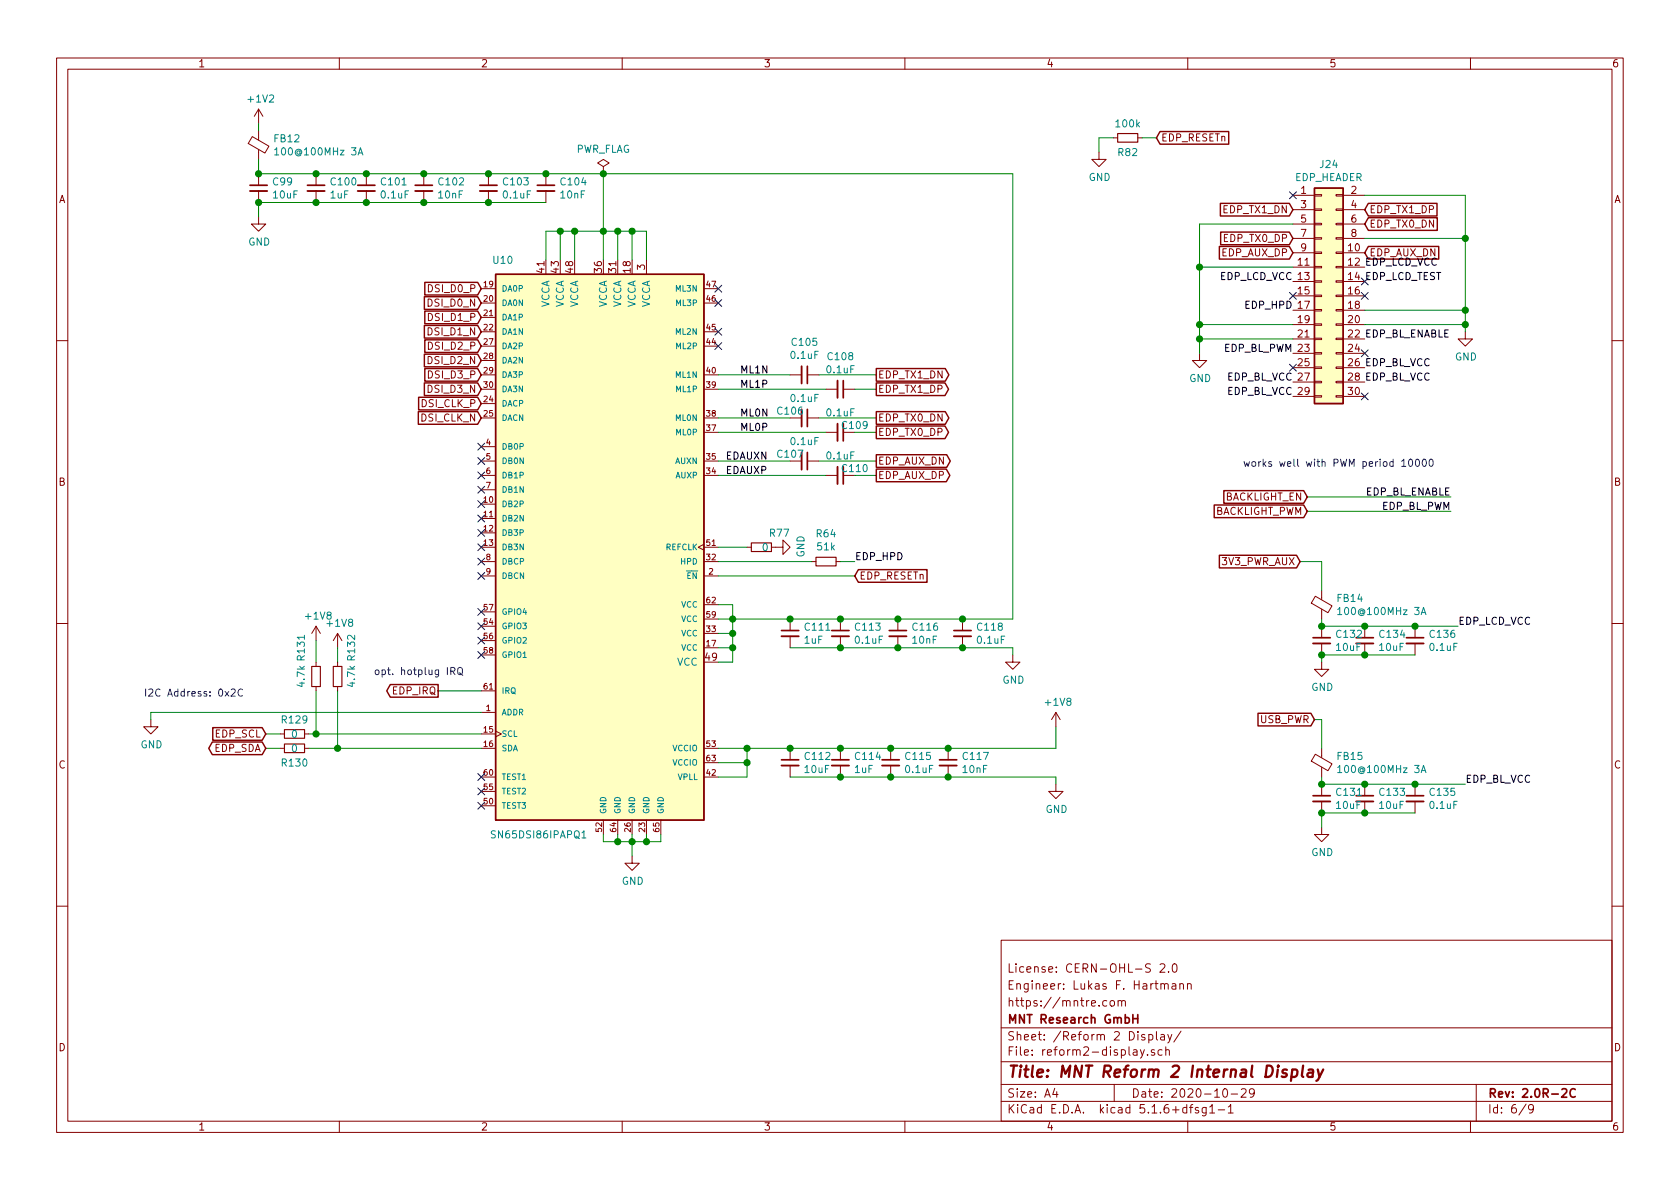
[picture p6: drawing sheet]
<svg xmlns="http://www.w3.org/2000/svg" width="297mm" height="210mm" viewBox="0 0 297 210" stroke-linecap="round" stroke-linejoin="round" font-family="sans-serif">
<g fill="none" stroke="#840000" stroke-width=".18">
<path d="M10 10.3h277v189.9h-277zM12 12.2h273v186.1h-273zM45.7 19.3l-.7 1.3M45.7 19.3v2.5M45.7 19.3l.8 1.3M60 10.3v1.9M110 10.3v1.9M160 10.3v1.9M210 10.3v1.9M260 10.3v1.9M44.6 24.1l2.9 1.8-.7 1.2-2.9-1.7zM45.7 38.3v1.3h1.3l-1.3 1.3-1.3-1.3h1.3"/>
<path d="M45.7 23.1v1.7M45.7 26.4v1.8M45.7 30.7v2.1M45.7 33.8v2M55.9 30.7v2.1M55.9 33.8v2M64.8 30.7v2.1M64.8 33.8v2M74.9 30.7v2.1M74.9 33.8v2M86.4 30.7v2.1M86.4 33.8v2"/>
<path d="M96.5 30.7v2.1M96.5 33.8v2M106.7 29.5l1-.7-1-.6-1 .6 1 .7v1.2M106.7 30.7h.1M194.3 26.9v1.3h1.3l-1.3 1.3-1.3-1.3h1.3M196.8 24.4h.8M201.2 24.4h.7M228.6 34.5h3.8M228.6 37.1h3.8M228.6 39.6h3.8M232.4 39.5h1.3v.2h-1.3zM232.4 37h1.3v.2h-1.3z"/>
<path d="M232.4 34.4h1.3v.3h-1.3zM236.2 39.5h1.3v.2h-1.3zM236.2 37h1.3v.2h-1.3zM236.2 34.4h1.3v.3h-1.3zM237.5 34.5h3.8M237.5 37.1h3.8M237.5 39.6h3.8M85.1 51h2.5M85.1 53.6h2.5M85.1 56.1h2.5M85.1 58.7h2.5M114.3 46v2.5"/>
<path d="M124.5 51h2.5M124.5 53.6h2.5M124.5 58.7h2.5M228.6 44.7h3.8M228.6 47.2h3.8M228.6 49.8h3.8M228.6 52.3h3.8M228.6 54.9h3.8M228.6 57.4h3.8M228.6 59.9h3.8M228.6 42.2h3.8M232.4 57.3h1.3v.2h-1.3z"/>
<path d="M232.4 59.8h1.3v.3h-1.3zM232.4 54.7h1.3v.3h-1.3zM232.4 49.7h1.3v.2h-1.3zM232.4 47.1h1.3v.3h-1.3zM232.4 44.6h1.3v.2h-1.3zM232.4 42h1.3v.3h-1.3zM232.4 52.2h1.3v.2h-1.3zM236.2 57.3h1.3v.2h-1.3zM236.2 59.8h1.3v.3h-1.3zM236.2 54.7h1.3v.3h-1.3zM236.2 49.7h1.3v.2h-1.3zM236.2 47.1h1.3v.3h-1.3z"/>
<path d="M236.2 44.6h1.3v.2h-1.3zM236.2 42h1.3v.3h-1.3zM236.2 52.2h1.3v.2h-1.3zM237.5 44.7h3.8M237.5 47.2h3.8M237.5 49.8h3.8M237.5 52.3h3.8M237.5 54.9h3.8M237.5 57.4h3.8M237.5 59.9h3.8M237.5 42.2h3.8M259.1 58.7v1.2h1.2l-1.2 1.3-1.3-1.3h1.3"/>
<path d="M10 60.2h2M85.1 73.9h2.5M85.1 71.4h2.5M85.1 61.2h2.5M85.1 63.7h2.5M85.1 66.3h2.5M85.1 68.8h2.5M85.1 79h2.5M124.5 76.4h2.5M124.5 73.9h2.5M124.5 61.2h2.5M124.5 66.3h2.5"/>
<path d="M124.5 68.8h2.5M139.7 66.3h2M142.7 73.9h2.1M142.7 66.3h2.1M146 76.4h2.1M146 68.8h2.1M149.1 68.8h2M212.1 62.5v1.2h1.3l-1.3 1.3-1.3-1.3h1.3M228.6 62.5h3.8M228.6 65h3.8M228.6 67.6h3.8M228.6 70.1h3.8"/>
<path d="M232.4 62.4h1.3v.2h-1.3zM232.4 64.9h1.3v.2h-1.3zM232.4 67.4h1.3v.3h-1.3zM232.4 70h1.3v.2h-1.3zM236.2 62.4h1.3v.2h-1.3zM236.2 64.9h1.3v.2h-1.3zM236.2 67.4h1.3v.3h-1.3zM236.2 70h1.3v.2h-1.3zM237.5 62.5h3.8M237.5 65h3.8M237.5 67.6h3.8M237.5 70.1h3.8"/>
<path d="M285 60.2h2M85.1 84.1h2.5M85.1 99.3h2.5M85.1 89.1h2.5M85.1 91.7h2.5M85.1 94.2h2.5M85.1 96.8h2.5M85.1 81.5h2.5M85.1 86.6h2.5M124.5 96.3l-1.1 .5 1.1 .5M124.5 84.1h2.5M124.5 99.3h2.5"/>
<path d="M124.5 96.8h2.5M124.5 81.5h2.5M132.1 96.8h.7M136.4 96.8h2v-1.3l1.3 1.3-1.3 1.2v-1.2M142.7 81.5h2.1M143.5 99.3h.8M146 84.1h2.1M147.8 99.3h.8M10 110.3h2M55.9 110.7v2.6M55.9 117.1v.8M55.9 110.7l-.8 1.3"/>
<path d="M55.9 110.7l.7 1.3M59.7 112v2.5M59.7 117.1v.8M59.7 112l-.8 1.3M59.7 112l.8 1.3M85.1 101.8h2.5M85.1 110.7h2.5M85.1 113.3h2.5M85.1 108.2h2.5M85.1 115.8h2.5M124.5 114.5h2.5M124.5 101.8h2.5"/>
<path d="M124.5 112h2.5M124.5 109.5h2.5M124.5 106.9h2.5M139.7 109.5v2M139.7 112.5v2M148.6 109.5v2M148.6 112.5v2M158.7 109.5v2M158.7 112.5v2M170.2 109.5v2M170.2 112.5v2M179.1 115.8v1.3h1.2l-1.2 1.3-1.3-1.3h1.3"/>
<path d="M232.6 105.4l2.9 1.7-.7 1.3-2.9-1.8zM233.7 117.1v1.3h1.2l-1.2 1.2-1.3-1.2h1.3M233.7 104.4v1.6M233.7 107.7v1.8M233.7 110.7v2.1M233.7 113.8v2M241.3 110.7v2.1M241.3 113.8v2M250.2 110.7v2.1M250.2 113.8v2M285 110.3h2M26.7 127.2v1.3h1.2l-1.2 1.3-1.3-1.3h1.3"/>
<path d="M49.5 132.3h.8M49.5 129.8h.8M53.8 132.3h.8M53.8 129.8h.8M55.9 121.4v.8M59.7 121.4v.8M85.1 132.3h2.5M85.1 129.8h2.5M85.1 126h2.5M85.1 137.4h2.5M85.1 139.9h2.5M85.1 122.2h2.5"/>
<path d="M87.6 129.3l1 .5-1 .5M124.5 132.3h2.5M124.5 137.4h2.5M124.5 134.9h2.5M139.7 132.3v2.1M139.7 135.4v2M148.6 132.3v2.1M148.6 135.4v2M157.5 132.3v2.1M157.5 135.4v2M167.6 132.3v2.1M167.6 135.4v2"/>
<path d="M186.7 138.7v1.2h1.3l-1.3 1.3-1.3-1.3h1.3M186.7 126l-.8 1.2M186.7 126v2.5M186.7 126l.8 1.2M232.6 133.4l2.9 1.7-.7 1.2-2.9-1.7zM233.7 132.3v1.7M233.7 135.7v1.7M233.7 138.7v2M241.3 138.7v2M250.2 138.7v2M85.1 142.5h2.5M106.7 145v2.6"/>
<path d="M109.2 145v2.6M111.8 151.4v1.2h1.2l-1.2 1.3-1.3-1.3h1.3M111.8 145v2.6M114.3 145v2.6M116.8 145v2.6M233.7 146.3v1.3h1.2l-1.2 1.2-1.3-1.2h1.3M233.7 141.7v2.1M241.3 141.7v2.1M250.2 141.7v2.1M10 160.2h2M177 166.3h108v32h-108zM195.7 177l-.4-.1-.3 .3v.6l.3 .1 .4-.1"/>
<path d="M196.3 177.1l.2-.2 .5 .2v.7l-.2 .1-.5-.1zM197.7 177.1l.2-.2 .4 .1v.9M197.7 176.9v1M198.3 177.1a.36 .36 0 0 1 .4-.2 .36 .36 0 0 1 .3 .2v.8M205.1 170.6l.2-.2h.4l.3 .5-.9 1h.9M205.3 174.1l.2-.2 .3 .1 .1 .9M205.9 174.1a.36 .36 0 0 1 .3-.2 .36 .36 0 0 1 .4 .2v.8M206.6 171.8v.1M207.3 174h.5l.1 .9M207.5 170.5l.2-.1a.94 .94 0 0 1 0 1.5h-.1a1 1 0 0 1-.1-1.4zM207.9 174.3l-.5 .1a.29 .29 0 0 0-.2 .2 .29 .29 0 0 0 .2 .3l.5-.1M208.6 174.1l.2-.2 .4 .1v.9"/>
<path d="M208.6 173.9v1M210 174.1v-.1a.37 .37 0 0 1 .6 .1v.8M210 173.9v1M285 160.2h2M60 198.3v1.9M110 198.3v1.9M160 198.3v1.9M177 194.8h108M177 191.8h108M177 187.8h108M177 181.8h108M186.5 192.5l-.4 1h1"/>
<path d="M186.8 193v1M197 191.8v3M201.6 185.6l.4 1M202.3 185.6l-.5 1.4-.2 .1M202.9 186.5v.1M203.1 183l.5-.1 .2 .3v.6l-.2 .1-.5-.1M203.1 182.9v1.5M204.1 185.7l-.3-.1-.2 .2v.2l.5 .2v.3h-.5M204.5 182.4v1.3l.2 .2M205.3 183h.5l.1 .9M205.5 185.7l-.4-.1-.4 .3 .1 .6 .3 .1 .4-.1M205.9 183.3l-.5 .1-.2 .2 .2 .3 .5-.1"/>
<path d="M206.1 185.7l.2-.1 .4 .1 .1 .9M206.1 185.1v1.5M206.5 182.9l.3 1M207.2 182.9l-.5 1.4-.2 .1M208.8 182.3l-1.3 2M210 198.3v1.9M210.3 195.8h.6M210.9 195.3l-.4 .2v1.3M211.9 195.9l-.4-.1-.2 .2 .1 .3 .5 .1v.3h-.6M213.3 195.8v1.2l-.3 .3h-.4M213.3 195.9l-.5-.1-.3 .3 .1 .6 .2 .1 .5-.1M213.9 195.8l.4-.5v1.5"/>
<path d="M213.9 196.8h.9M215.4 196.3h1.1M216.3 192.7l.4-.2a.94 .94 0 0 1 0 1.5 .79 .79 0 0 1-.4-1.3zM217.2 195.8l.4-.5v1.5M217.2 196.8h.8M217.7 193.5h1.1M219.5 192.7l.2-.2h.3l.3 .2v.3v.2l-.9 .8h.9M221.8 193.2l-.3 .3h-.3l-.3-.3v-.4l.2-.2 .4-.1 .2 .2a1.13 1.13 0 0 1-.2 1.2l-.4 .1M260 198.3v1.9M261 191.8v6.5M269.8 195.2l-1.2 2M271.1 196l-.3 .3-.4-.1-.1-.2v-.4l.1-.2 .4-.1 .2 .2a1.19 1.19 0 0 1-.2 1.2l-.4 .1"/>
</g>
<g fill="none" stroke="#840000" stroke-width=".3">
<path d="M44.2 32.8h3M54.4 32.8h3M63.2 32.8h3.1M73.4 32.8h3.1M84.8 32.8h3.1M95 32.8h3M142.7 64.8v3M142.7 72.4v3M149.1 67.3v3.1M149.1 74.9v3.1M142.7 80v3.1M149.1 82.5v3.1"/>
<path d="M138.2 111.5h3M147.1 111.5h3M157.2 111.5h3.1M168.7 111.5h3M232.2 112.8h3M239.8 112.8h3M248.7 112.8h3M138.2 134.4h3M147.1 134.4h3M156 134.4h3M166.1 134.4h3.1M232.2 140.7h3"/>
<path d="M239.8 140.7h3M248.7 140.7h3M200.3 179.4v1.5M201.2 179.4v1.5M200.3 180.1h.9M276.2 192.7l.2-.2h.3l.3 .2v.3v.2l-.9 .8h.9M278.5 192.7a.59 .59 0 0 0-.7 0 .59 .59 0 0 0-.2 .7 .56 .56 0 0 0 .3 .6 .56 .56 0 0 0 .6-.1"/>
</g>
<path d="M227.5 189.2a.49 .49 0 0 0-.8 .3l.1 .2 .5 .1 .2 .3-.3 .3-.6-.1M228.5 189.2h.8l.1 .3-.1 .6a.66 .66 0 0 1-1 .2M228.5 189.1l-.3 2M230.4 188.4l-.2 1.8 .2 .2M231.4 189.2h.7v1.2M232.2 189.6l-.7 .1a.4 .4 0 0 0-.3 .3 .4 .4 0 0 0 .2 .4l.7-.1M233 189.1l.3 1.3M234 189.1l-1 1.8-.3 .2" fill="none" stroke="#840000" stroke-width=".41"/>
<path d="M197.6 23.6h3.6v1.5h-3.6zM132.8 96h3.6v1.5h-3.6zM144.3 98.5h3.5v1.6h-3.5zM55.1 117.9h1.5v3.5h-1.5zM58.9 117.9h1.6v3.5h-1.6zM50.3 131.6h3.5v1.5h-3.5zM50.3 129h3.5v1.6h-3.5z" fill="none" stroke="#840000" stroke-width=".2"/>
<g fill="none" stroke="#840000" stroke-width=".33">
<path d="M44.2 33.8h3M54.4 33.8h3M63.2 33.8h3.1M73.4 33.8h3.1M84.8 33.8h3.1M95 33.8h3M141.7 64.8v3M141.7 72.4v3M148.1 67.3v3.1M148.1 74.9v3.1M141.7 80v3.1M148.1 82.5v3.1"/>
<path d="M138.2 112.5h3M147.1 112.5h3M157.2 112.5h3.1M168.7 112.5h3M232.2 113.8h3M239.8 113.8h3M248.7 113.8h3M138.2 135.4h3M147.1 135.4h3M156 135.4h3M166.1 135.4h3.1M232.2 141.7h3"/>
<path d="M239.8 141.7h3M248.7 141.7h3"/>
</g>
<g fill="#ffffc2" stroke="#ffffc2" stroke-width=".18">
<path d="M232.4 33.3h5.1v38.1h-5.1z"/>
<path d="M87.6 48.5h36.9v96.5h-36.9z"/>
</g>
<g fill="none" stroke="#840000" stroke-width=".25">
<path d="M205.1 23.3h12.1v2.2h-12.1l-.6-1.1zM215.8 36h12.2l.6 1.1-.6 1.1h-12.2zM232.4 33.3h5.1v38.1h-5.1zM241.9 38.5h12.2v2.2h-12.2l-.6-1.1zM241.9 36h12.2v2.2h-12.2l-.6-1.1zM75 57.6h9.5l.6 1.1-.6 1.1h-9.5zM75 52.5h9.5l.6 1.1-.6 1.1h-9.5zM75.1 55h9.4l.6 1.1-.6 1.1h-9.4zM75.1 49.9h9.4l.6 1.1-.6 1.2h-9.4zM87.6 48.5h36.9v96.5h-36.9zM215.6 43.6h12.4l.6 1.1-.6 1.1h-12.4zM215.8 41h12.2l.6 1.2-.6 1.1h-12.2z"/>
<path d="M241.9 43.6h12.5v2.2h-12.5l-.6-1.1zM74 72.8h10.5l.6 1.1-.6 1.1h-10.5zM74 70.3h10.5l.6 1.1-.6 1.1h-10.5zM75 62.6h9.5l.6 1.1-.6 1.2h-9.5zM75 67.7h9.5l.6 1.1-.6 1.1h-9.5zM75.1 60.1h9.4l.6 1.1-.6 1.1h-9.4zM75.1 65.2h9.4l.6 1.1-.6 1.1h-9.4zM154.9 67.7h12.2l.6 1.1-.6 1.1h-12.2zM154.9 65.2h12.2l.7 1.1-.7 1.1h-12.2zM154.9 75.3h12.2l.6 1.1-.6 1.2h-12.2zM154.9 72.8h12.2l.7 1.1-.7 1.1h-12.2zM154.9 83h12.4l.6 1.1-.6 1.1h-12.4z"/>
<path d="M154.9 80.4h12.5l.6 1.1-.6 1.1h-12.5zM214.7 89.3h15.8l.6 1.1-.6 1.1h-15.8zM215.6 98.2h13.6l.7 1.1-.7 1.1h-13.6zM216.4 86.8h14.1l.6 1.1-.6 1.1h-14.1zM151.8 100.7h12.1v2.3h-12.1l-.7-1.2zM37.5 131.2h8.9l.6 1.1-.6 1.1h-8.9l-.6-1.1zM37.6 128.7h8.8l.6 1.1-.6 1.1h-8.8zM69 121.1h8.5v2.2h-8.5l-.6-1.1zM222.4 126.1h9.4l.6 1.1-.6 1.2h-9.4z"/>
</g>
<g fill="none" stroke="#008484" stroke-width=".18">
<path d="M48.6 26.5l.3-.4v1.3M48.6 27.4h.7M63.3 27.4l.4-1.3 .5 1.3M63.4 27h.6M236.5 107.8l.4-.4v1.3M236.5 108.7h.7M251.3 108.7l.4-1.3 .4 1.3M251.4 108.3h.6M236.5 135.7l.4-.3v1.2M236.5 136.6h.7M251.3 136.6l.4-1.2 .4 1.2M251.4 136.3h.6"/>
<path d="M102.9 148.2h.7"/>
</g>
<g fill="none" stroke="#008400" stroke-width=".18">
<path d="M45.7 21.8v1.3M45.7 28.2v2.5h133.4v78.8h-52.1M96.5 35.8h-50.8v2.5M106.7 30.7v15.3M196.8 24.4h-2.5v2.5M201.9 24.4h2.6M228.6 39.6h-16.5v22.9M241.3 34.5h17.8v24.2M96.5 46v-5.1h17.8v5.1M99.1 40.9v5.1M101.6 40.9v5.1M109.2 40.9v5.1"/>
<path d="M111.8 40.9v5.1M212.1 59.9h16.5M212.1 57.4h16.5M212.1 47.2h16.5M241.3 57.4h17.8M241.3 54.9h17.8M241.3 42.2h17.8M127 76.4h19M127 73.9h12.7M127 68.8h19M127 66.3h12.7M144.8 73.9h10.1"/>
<path d="M144.8 66.3h10.1M151.1 76.4h3.8M151.1 68.8h3.8M127 81.5h12.7M127 84.1h19M127 99.3h16.5M127 96.8h5.1M144.8 81.5h10.1M148.6 99.3h2.5M151.1 84.1h3.8M229.9 99.3h3.8v5.1M231.1 90.4h25.4"/>
<path d="M231.1 87.9h25.4M55.9 113.3v3.8M59.7 114.5v2.6M127 106.9h2.5v10.2h-2.5M127 112h2.5M127 114.5h2.5M127 101.8h24.1M139.7 114.5h39.4v1.3M233.7 109.5v1.2h24.1M250.2 115.8h-16.5v1.3M47 132.3h2.5M47 129.8h2.5"/>
<path d="M54.6 132.3h30.5M54.6 129.8h30.5M55.9 122.2v7.6M59.7 122.2v10.1M77.5 122.2h7.6M85.1 126h-58.4v1.2M127 134.9h5.1M132.1 132.3v5.1h-5.1M139.7 137.4h47v1.3M186.7 128.5v3.8h-59.7M232.4 127.2h1.3v5.1M233.7 137.4v1.3h25.4"/>
<path d="M106.7 147.6v1.2h10.1v-1.2M109.2 147.6v1.2M111.8 147.6v3.8M114.3 147.6v1.2M250.2 143.8h-16.5v2.5"/>
</g>
<path d="M247.8 81.6l.4-.4v1.3M247.8 82.5h.8M249.2 81.3l.2-.1a.69 .69 0 0 1 .4 .6 .69 .69 0 0 1-.4 .7l-.3-.3-.1-.2zM250.4 81.3l.1-.1a.67 .67 0 0 1 .5 .6 .67 .67 0 0 1-.5 .7l-.1-.2-.1-.3zM251.6 81.3l.2-.1a.67 .67 0 0 1 .4 .6 .67 .67 0 0 1-.4 .7l-.3-.5zM252.8 81.3l.2-.1a.69 .69 0 0 1 .4 .6 .69 .69 0 0 1-.4 .7l-.3-.3v-.2zM79.7 118.7l.6-.1 .1-.1v-.3l-.2-.2h-.5v1.3M80 118.7l.4 .6M81 118.2a.45 .45 0 0 1 .7 0 .88 .88 0 0 1-.2 1.1l-.4-.1a1.07 1.07 0 0 1-.1-1zM81.2 119l.6 .4M40.9 122l.5-.2 .2 .4v.2l-.8 .7h.8M42.9 122a.6 .6 0 0 0-.9 .4 .6 .6 0 0 0 .6 .7l.3-.1" fill="none" stroke="#0000c2" stroke-width=".18"/>
<g fill="#008400" stroke="#008400" stroke-width=".25">
<circle cx="129.5" cy="114.5" r=".51"/>
<circle cx="233.7" cy="138.7" r=".51"/>
<circle cx="233.7" cy="110.7" r=".51"/>
<circle cx="158.8" cy="109.5" r=".51"/>
<circle cx="148.6" cy="109.5" r=".51"/>
<circle cx="139.7" cy="109.5" r=".51"/>
<circle cx="86.4" cy="35.8" r=".51"/>
<circle cx="74.9" cy="35.8" r=".51"/>
<circle cx="64.8" cy="35.8" r=".51"/>
<circle cx="170.2" cy="109.5" r=".51"/>
<circle cx="55.9" cy="35.8" r=".51"/>
<circle cx="45.7" cy="35.8" r=".51"/>
<circle cx="212.1" cy="57.4" r=".51"/>
<circle cx="86.4" cy="30.7" r=".51"/>
<circle cx="74.9" cy="30.7" r=".51"/>
<circle cx="212.1" cy="59.9" r=".51"/>
<circle cx="64.8" cy="30.7" r=".51"/>
<circle cx="111.8" cy="148.8" r=".51"/>
<circle cx="139.7" cy="132.3" r=".51"/>
<circle cx="132.1" cy="132.3" r=".51"/>
<circle cx="170.2" cy="114.5" r=".51"/>
<circle cx="99.1" cy="40.9" r=".51"/>
<circle cx="157.5" cy="132.3" r=".51"/>
<circle cx="114.3" cy="148.8" r=".51"/>
<circle cx="148.6" cy="132.3" r=".51"/>
<circle cx="148.6" cy="137.4" r=".51"/>
<circle cx="212.1" cy="47.2" r=".51"/>
<circle cx="157.5" cy="137.4" r=".51"/>
<circle cx="106.7" cy="30.7" r=".51"/>
<circle cx="158.8" cy="114.5" r=".51"/>
<circle cx="167.6" cy="137.4" r=".51"/>
<circle cx="109.2" cy="148.8" r=".51"/>
<circle cx="148.6" cy="114.5" r=".51"/>
<circle cx="167.6" cy="132.3" r=".51"/>
<circle cx="55.9" cy="30.7" r=".51"/>
<circle cx="101.6" cy="40.9" r=".51"/>
<circle cx="106.7" cy="40.9" r=".51"/>
<circle cx="109.2" cy="40.9" r=".51"/>
<circle cx="111.8" cy="40.9" r=".51"/>
<circle cx="59.7" cy="132.3" r=".51"/>
<circle cx="129.5" cy="109.5" r=".51"/>
<circle cx="55.9" cy="129.8" r=".51"/>
<circle cx="129.5" cy="112" r=".51"/>
<circle cx="96.5" cy="30.7" r=".51"/>
<circle cx="132.1" cy="134.9" r=".51"/>
<circle cx="241.3" cy="115.8" r=".51"/>
<circle cx="233.7" cy="115.8" r=".51"/>
<circle cx="250.2" cy="110.7" r=".51"/>
<circle cx="241.3" cy="110.7" r=".51"/>
<circle cx="241.3" cy="138.7" r=".51"/>
<circle cx="259.1" cy="57.4" r=".51"/>
<circle cx="250.2" cy="138.7" r=".51"/>
<circle cx="45.7" cy="30.7" r=".51"/>
<circle cx="259.1" cy="42.2" r=".51"/>
<circle cx="233.7" cy="143.8" r=".51"/>
<circle cx="259.1" cy="54.9" r=".51"/>
<circle cx="241.3" cy="143.8" r=".51"/>
</g>
<g fill="none" stroke="#000084" stroke-width=".18">
<path d="M228 33.9l1.2 1.2M229.2 33.9l-1.2 1.2M126.4 58.1l1.2 1.2M126.4 53l1.2 1.2M126.4 50.4l1.2 1.3M127.6 58.1l-1.2 1.2M127.6 53l-1.2 1.2M127.6 50.4l-1.2 1.3M228 51.7l1.2 1.2M229.2 51.7l-1.2 1.2M240.7 49.2l1.2 1.2M240.7 51.7l1.2 1.2"/>
<path d="M241.9 49.2l-1.2 1.2M241.9 51.7l-1.2 1.2M84.5 78.4l1.2 1.2M85.7 78.4l-1.2 1.2M126.4 60.6l1.2 1.2M127.6 60.6l-1.2 1.2M228 64.4l1.2 1.2M229.2 64.4l-1.2 1.2M240.7 61.9l1.2 1.2M240.7 69.5l1.2 1.2M241.9 61.9l-1.2 1.2M241.9 69.5l-1.2 1.2"/>
<path d="M84.5 98.7l1.2 1.2M84.5 96.2l1.2 1.2M84.5 93.6l1.2 1.2M84.5 91.1l1.2 1.2M84.5 88.5l1.2 1.3M84.5 86l1.2 1.2M84.5 83.5l1.2 1.2M84.5 80.9l1.2 1.2M85.7 98.7l-1.2 1.2M85.7 96.2l-1.2 1.2M85.7 93.6l-1.2 1.2M85.7 91.1l-1.2 1.2"/>
<path d="M85.7 88.5l-1.2 1.3M85.7 86l-1.2 1.2M85.7 83.5l-1.2 1.2M85.7 80.9l-1.2 1.2M84.5 107.6l1.2 1.2M84.5 110.1l1.2 1.2M84.5 112.7l1.2 1.2M84.5 115.2l1.2 1.2M84.5 101.2l1.2 1.3M85.7 107.6l-1.2 1.2M85.7 110.1l-1.2 1.2M85.7 112.7l-1.2 1.2"/>
<path d="M85.7 115.2l-1.2 1.2M85.7 101.2l-1.2 1.3M84.5 139.3l1.2 1.3M84.5 136.8l1.2 1.2M85.7 139.3l-1.2 1.3M85.7 136.8l-1.2 1.2M84.5 141.9l1.2 1.2M85.7 141.9l-1.2 1.2"/>
</g>
<text font-size="2.8" fill="#840000" x="178" y="190.5">Title: MNT Reform 2 Internal Display</text>
<g font-size="2.1" fill="#840000">
<text x="178" y="172">License: CERN-OHL-S 2.0</text>
<text x="178" y="178">https://mntre.com</text>
<text x="178" y="175">Engineer: Lukas F. Hartmann</text>
<text x="178" y="184">Sheet: /Reform 2 Display/</text>
<text x="178" y="181">MNT Research GmbH</text>
<text x="178" y="186.7">File: reform2-display.sch</text>
<text x="178" y="196.9">KiCad E.D.A. kicad 5.1.6+dfsg1-1</text>
<text x="178" y="194.1">Size: A4</text>
<text x="200" y="194.1">Date: 2020-10-29</text>
<text x="263" y="194.1">Rev: 2.0R-2C</text>
<text x="263" y="196.9">Id: 6/9</text>
</g>
<g font-size="1.8" fill="#840000">
<text x="35" y="11.9">1</text>
<text x="85" y="11.9">2</text>
<text x="135" y="11.9">3</text>
<text x="185" y="11.9">4</text>
<text x="235" y="11.9">5</text>
<text x="285" y="11.9">6</text>
<text x="205.3" y="25">EDP_RESETn</text>
<text x="10.4" y="35.9">A</text>
<text x="230" y="34.3">1</text>
<text x="238.9" y="34.3">2</text>
<text x="285.4" y="35.9">A</text>
<text x="216.4" y="37.7">EDP_TX1_DN</text>
<text x="230" y="36.8">3</text>
<text x="230" y="39.4">5</text>
<text x="230" y="41.9">7</text>
<text x="238.9" y="36.8">4</text>
<text x="238.9" y="39.4">6</text>
<text x="238.9" y="41.9">8</text>
<text x="242.1" y="40.3">EDP_TX0_DN</text>
<text x="242.1" y="37.7">EDP_TX1_DP</text>
<text x="114" y="47.7" transform="rotate(-90 114 47.7)">3</text>
<text x="216" y="45.3">EDP_AUX_DP</text>
<text x="216.5" y="42.8">EDP_TX0_DP</text>
<text x="229.5" y="47">11</text>
<text x="230" y="44.4">9</text>
<text x="238.4" y="44.4">10</text>
<text x="242.1" y="45.3">EDP_AUX_DN</text>
<text x="75.9" y="51.7">DSI_D0_P</text>
<text x="96.3" y="48.2" transform="rotate(-90 96.3 48.2)">41</text>
<text x="98.8" y="48.2" transform="rotate(-90 98.8 48.2)">43</text>
<text x="101.3" y="48.2" transform="rotate(-90 101.3 48.2)">48</text>
<text x="106.4" y="48.2" transform="rotate(-90 106.4 48.2)">36</text>
<text x="109" y="48.2" transform="rotate(-90 109 48.2)">31</text>
<text x="111.5" y="48.2" transform="rotate(-90 111.5 48.2)">18</text>
<text x="229.5" y="52.1">15</text>
<text x="238.4" y="52.1">16</text>
<text x="75.8" y="59.3">DSI_D1_N</text>
<text x="75.8" y="54.2">DSI_D0_N</text>
<text x="75.9" y="56.8">DSI_D1_P</text>
<text x="229.5" y="57.1">19</text>
<text x="229.5" y="59.7">21</text>
<text x="238.4" y="54.6">18</text>
<text x="238.4" y="57.1">20</text>
<text x="75.8" y="64.4">DSI_D2_N</text>
<text x="75.9" y="61.8">DSI_D2_P</text>
<text x="229.5" y="64.8">25</text>
<text x="238.4" y="62.2">24</text>
<text x="75.8" y="69.5">DSI_D3_N</text>
<text x="75.9" y="66.9">DSI_D3_P</text>
<text x="155.2" y="69.5">EDP_TX1_DP</text>
<text x="155.2" y="66.9">EDP_TX1_DN</text>
<text x="238.4" y="69.8">30</text>
<text x="74.5" y="74.5">DSI_CLK_N</text>
<text x="74.6" y="72">DSI_CLK_P</text>
<text x="155.2" y="77.1">EDP_TX0_DP</text>
<text x="155.2" y="74.5">EDP_TX0_DN</text>
<text x="155.2" y="82.2">EDP_AUX_DN</text>
<text x="10.4" y="85.9">B</text>
<text x="155.2" y="84.7">EDP_AUX_DP</text>
<text x="216.5" y="88.5">BACKLIGHT_EN</text>
<text x="285.4" y="85.9">B</text>
<text x="214.6" y="91.1">BACKLIGHT_PWM</text>
<text x="216.1" y="99.9">3V3_PWR_AUX</text>
<text x="151.9" y="102.5">EDP_RESETn</text>
<text x="124.8" y="116.8">49</text>
<text x="69.4" y="122.8">EDP_IRQ</text>
<text x="38" y="130.4">EDP_SCL</text>
<text x="222.8" y="127.9">USB_PWR</text>
<text x="10.4" y="135.9">C</text>
<text x="37.8" y="133">EDP_SDA</text>
<text x="285.4" y="135.9">C</text>
<text x="10.4" y="185.9">D</text>
<text x="285.4" y="185.9">D</text>
<text x="35" y="199.9">1</text>
<text x="85" y="199.9">2</text>
<text x="135" y="199.9">3</text>
<text x="185" y="199.9">4</text>
<text x="235" y="199.9">5</text>
<text x="285" y="199.9">6</text>
</g>
<g font-size="1.8" fill="#008484">
<text x="44" y="18.1">+1V2</text>
<text x="197.4" y="22.5">100k</text>
<text x="48.6" y="25.2">FB12</text>
<text x="49.3" y="27.5">100@100MHz 3A</text>
<text x="101.7" y="27">PWR_FLAG</text>
<text x="197.8" y="27.6">R82</text>
<text x="233.5" y="29.7">J24</text>
<text x="48.3" y="32.8">C99</text>
<text x="48.4" y="35.1">10uF</text>
<text x="58.4" y="35.1">1uF</text>
<text x="58.6" y="32.8">C100</text>
<text x="67.5" y="35.1">0.1uF</text>
<text x="67.5" y="32.8">C101</text>
<text x="77.6" y="35.1">10nF</text>
<text x="77.7" y="32.8">C102</text>
<text x="89.1" y="35.1">0.1uF</text>
<text x="89.1" y="32.8">C103</text>
<text x="99.2" y="35.1">10nF</text>
<text x="99.3" y="32.8">C104</text>
<text x="192.5" y="32">GND</text>
<text x="228.9" y="32">EDP_HEADER</text>
<text x="43.9" y="43.4">GND</text>
<text x="87.3" y="46.7">U10</text>
<text x="97.2" y="54.5" transform="rotate(-90 97.2 54.5)">VCCA</text>
<text x="99.7" y="54.5" transform="rotate(-90 99.7 54.5)">VCCA</text>
<text x="102.2" y="54.5" transform="rotate(-90 102.2 54.5)">VCCA</text>
<text x="107.3" y="54.5" transform="rotate(-90 107.3 54.5)">VCCA</text>
<text x="109.9" y="54.5" transform="rotate(-90 109.9 54.5)">VCCA</text>
<text x="112.4" y="54.5" transform="rotate(-90 112.4 54.5)">VCCA</text>
<text x="114.9" y="54.5" transform="rotate(-90 114.9 54.5)">VCCA</text>
<text x="139.9" y="63.5">0.1uF</text>
<text x="140.1" y="61.2">C105</text>
<text x="146.5" y="63.7">C108</text>
<text x="257.3" y="63.7">GND</text>
<text x="139.9" y="71.1">0.1uF</text>
<text x="146.3" y="66">0.1uF</text>
<text x="210.3" y="67.6">GND</text>
<text x="137.6" y="73.3">C106</text>
<text x="146.3" y="73.6">0.1uF</text>
<text x="149" y="75.9">C109</text>
<text x="137.6" y="80.9">C107</text>
<text x="139.9" y="78.7">0.1uF</text>
<text x="146.3" y="81.2">0.1uF</text>
<text x="149" y="83.5">C110</text>
<text x="136.2" y="94.9">R77</text>
<text x="144.4" y="95">R64</text>
<text x="134.8" y="97.5">0</text>
<text x="142.2" y="98.6" transform="rotate(-90 142.2 98.6)">GND</text>
<text x="144.6" y="97.3">51k</text>
<text x="236.5" y="106.4">FB14</text>
<text x="54.2" y="109.6">+1V8</text>
<text x="58" y="110.8">+1V8</text>
<text x="142.3" y="113.8">1uF</text>
<text x="142.4" y="111.5">C111</text>
<text x="151.3" y="113.8">0.1uF</text>
<text x="151.3" y="111.5">C113</text>
<text x="161.4" y="113.8">10nF</text>
<text x="161.5" y="111.5">C116</text>
<text x="172.9" y="113.8">0.1uF</text>
<text x="172.9" y="111.5">C118</text>
<text x="236.4" y="112.8">C132</text>
<text x="237.3" y="108.8">100@100MHz 3A</text>
<text x="244" y="112.8">C134</text>
<text x="252.9" y="112.8">C136</text>
<text x="53.9" y="116.7" transform="rotate(-90 53.9 116.7)">R131</text>
<text x="62.8" y="116.7" transform="rotate(-90 62.8 116.7)">R132</text>
<text x="119.7" y="117.7">VCC</text>
<text x="236.3" y="115.1">10uF</text>
<text x="244" y="115.1">10uF</text>
<text x="252.9" y="115.1">0.1uF</text>
<text x="53.9" y="121.4" transform="rotate(-90 53.9 121.4)">4.7k</text>
<text x="62.8" y="121.4" transform="rotate(-90 62.8 121.4)">4.7k</text>
<text x="177.2" y="120.9">GND</text>
<text x="185" y="124.8">+1V8</text>
<text x="231.9" y="122.2">GND</text>
<text x="50" y="127.9">R129</text>
<text x="51.6" y="130.5">0</text>
<text x="24.8" y="132.3">GND</text>
<text x="50" y="135.6">R130</text>
<text x="51.6" y="133">0</text>
<text x="142.4" y="136.7">10uF</text>
<text x="142.4" y="134.4">C112</text>
<text x="151.2" y="136.7">1uF</text>
<text x="151.3" y="134.4">C114</text>
<text x="160.2" y="136.7">0.1uF</text>
<text x="160.2" y="134.4">C115</text>
<text x="170.3" y="136.7">10nF</text>
<text x="170.4" y="134.4">C117</text>
<text x="236.5" y="134.4">FB15</text>
<text x="237.3" y="136.7">100@100MHz 3A</text>
<text x="184.9" y="143.8">GND</text>
<text x="236.3" y="143">10uF</text>
<text x="236.4" y="140.7">C131</text>
<text x="244" y="143">10uF</text>
<text x="244" y="140.7">C133</text>
<text x="252.9" y="143">0.1uF</text>
<text x="252.9" y="140.7">C135</text>
<text x="87.4" y="148.3">SN65DSI86IPAPQ1</text>
<text x="231.9" y="151.4">GND</text>
<text x="109.9" y="156.5">GND</text>
</g>
<g font-size="1.8">
<text x="238.4" y="47">12 EDP_LCD_VCC</text>
<text x="215.6" y="49.5">EDP_LCD_VCC 13</text>
<text x="238.4" y="49.5">14 EDP_LCD_TEST</text>
<text x="220.2" y="54.6">EDP_HPD 17</text>
<text x="238.4" y="59.7">22 EDP_BL_ENABLE</text>
<text x="216.3" y="62.2">EDP_BL_PWM 23</text>
<text x="238.4" y="64.8">26 EDP_BL_VCC</text>
<text x="130.8" y="66">ML1N</text>
<text x="130.8" y="68.6">ML1P</text>
<text x="216.9" y="67.3">EDP_BL_VCC 27</text>
<text x="216.9" y="69.8">EDP_BL_VCC 29</text>
<text x="238.4" y="67.3">28 EDP_BL_VCC</text>
<text x="130.8" y="73.7">ML0N</text>
<text x="130.8" y="76.2">ML0P</text>
<text x="128.3" y="81.3">EDAUXN</text>
<text x="128.3" y="83.8">EDAUXP</text>
<text x="241.3" y="87.6">EDP_BL_ENABLE</text>
<text x="244.2" y="90.2">EDP_BL_PWM</text>
<text x="151.1" y="99.1">EDP_HPD</text>
<text x="257.8" y="110.5">EDP_LCD_VCC</text>
<text x="259.1" y="138.4">EDP_BL_VCC</text>
</g>
<g font-size="1.8" fill="#0000c2">
<text x="219.7" y="82.5">works well with PWM period 10000</text>
<text x="66" y="119.4">opt. hotplug IRQ</text>
<text x="25.4" y="123.2">I2C Address: 0x2C</text>
</g>
<g font-size="1.4" fill="#840000">
<text x="85.6" y="50.8">19</text>
<text x="85.6" y="53.3">20</text>
<text x="124.9" y="53.3">46</text>
<text x="124.9" y="50.8">47</text>
<text x="85.6" y="55.9">21</text>
<text x="85.6" y="58.4">22</text>
<text x="124.9" y="58.4">45</text>
<text x="85.6" y="61">27</text>
<text x="85.6" y="63.5">28</text>
<text x="124.9" y="61">44</text>
<text x="85.6" y="71.1">24</text>
<text x="85.6" y="66">29</text>
<text x="85.6" y="68.6">30</text>
<text x="124.9" y="68.6">39</text>
<text x="124.9" y="66">40</text>
<text x="85.6" y="73.7">25</text>
<text x="124.9" y="76.2">37</text>
<text x="124.9" y="73.7">38</text>
<text x="86" y="78.7">4</text>
<text x="86" y="81.3">5</text>
<text x="86" y="83.8">6</text>
<text x="124.9" y="83.8">34</text>
<text x="124.9" y="81.3">35</text>
<text x="85.6" y="88.9">10</text>
<text x="86" y="86.4">7</text>
<text x="85.6" y="91.4">11</text>
<text x="85.6" y="94">12</text>
<text x="85.6" y="96.5">13</text>
<text x="86" y="99.1">8</text>
<text x="86" y="101.6">9</text>
<text x="124.9" y="99.1">32</text>
<text x="124.9" y="96.5">51</text>
<text x="125.3" y="101.6">2</text>
<text x="85.6" y="107.9">57</text>
<text x="124.9" y="106.7">62</text>
<text x="85.6" y="110.5">54</text>
<text x="85.6" y="113">56</text>
<text x="124.9" y="111.8">33</text>
<text x="124.9" y="109.2">59</text>
<text x="85.6" y="115.6">58</text>
<text x="124.9" y="114.3">17</text>
<text x="85.6" y="121.9">61</text>
<text x="86" y="125.7">1</text>
<text x="85.6" y="129.5">15</text>
<text x="85.6" y="132.1">16</text>
<text x="85.6" y="137.2">60</text>
<text x="124.9" y="137.2">42</text>
<text x="124.9" y="132.1">53</text>
<text x="124.9" y="134.6">63</text>
<text x="85.6" y="142.2">50</text>
<text x="85.6" y="139.7">55</text>
<text x="106.4" y="147.1" transform="rotate(-90 106.4 147.1)">52</text>
<text x="109" y="147.1" transform="rotate(-90 109 147.1)">64</text>
<text x="111.5" y="147.1" transform="rotate(-90 111.5 147.1)">26</text>
<text x="114" y="147.1" transform="rotate(-90 114 147.1)">23</text>
<text x="116.6" y="147.1" transform="rotate(-90 116.6 147.1)">65</text>
</g>
<g font-size="1.4" fill="#008484">
<text x="88.6" y="51.6">DA0P</text>
<text x="119.6" y="51.6">ML3N</text>
<text x="88.6" y="54.1">DA0N</text>
<text x="88.6" y="56.6">DA1P</text>
<text x="88.6" y="59.2">DA1N</text>
<text x="119.6" y="59.2">ML2N</text>
<text x="119.7" y="54.1">ML3P</text>
<text x="88.6" y="61.7">DA2P</text>
<text x="88.6" y="64.3">DA2N</text>
<text x="119.7" y="61.7">ML2P</text>
<text x="88.6" y="71.9">DACP</text>
<text x="88.6" y="66.8">DA3P</text>
<text x="88.6" y="69.3">DA3N</text>
<text x="119.6" y="66.8">ML1N</text>
<text x="119.7" y="69.3">ML1P</text>
<text x="88.6" y="74.4">DACN</text>
<text x="119.6" y="74.4">ML0N</text>
<text x="119.7" y="77">ML0P</text>
<text x="88.6" y="79.5">DB0P</text>
<text x="88.6" y="82">DB0N</text>
<text x="119.4" y="82">AUXN</text>
<text x="88.6" y="89.7">DB2P</text>
<text x="88.6" y="84.6">DB1P</text>
<text x="88.6" y="87.1">DB1N</text>
<text x="119.5" y="84.6">AUXP</text>
<text x="88.6" y="92.2">DB2N</text>
<text x="88.6" y="94.7">DB3P</text>
<text x="88.6" y="97.3">DB3N</text>
<text x="88.6" y="99.8">DBCP</text>
<text x="117.7" y="97.3">REFCLK</text>
<text x="120.4" y="99.8">HPD</text>
<text x="88.6" y="102.4">DBCN</text>
<text x="120.4" y="107.4">VCC</text>
<text x="121.5" y="102.4">EN</text>
<text x="88.6" y="111.2">GPIO3</text>
<text x="88.6" y="113.8">GPIO2</text>
<text x="88.6" y="108.7">GPIO4</text>
<text x="120.4" y="112.5">VCC</text>
<text x="120.4" y="110">VCC</text>
<text x="88.6" y="116.3">GPIO1</text>
<text x="120.4" y="115.1">VCC</text>
<text x="88.6" y="122.7">IRQ</text>
<text x="88.6" y="126.5">ADDR</text>
<text x="88.6" y="130.3">SCL</text>
<text x="88.6" y="132.8">SDA</text>
<text x="88.6" y="137.9">TEST1</text>
<text x="119" y="132.8">VCCIO</text>
<text x="119" y="135.4">VCCIO</text>
<text x="119.8" y="137.9">VPLL</text>
<text x="88.6" y="143">TEST3</text>
<text x="88.6" y="140.5">TEST2</text>
<text x="107.2" y="144" transform="rotate(-90 107.2 144)">GND</text>
<text x="109.7" y="144" transform="rotate(-90 109.7 144)">GND</text>
<text x="112.3" y="144" transform="rotate(-90 112.3 144)">GND</text>
<text x="114.8" y="144" transform="rotate(-90 114.8 144)">GND</text>
<text x="117.3" y="144" transform="rotate(-90 117.3 144)">GND</text>
</g>
</svg>
